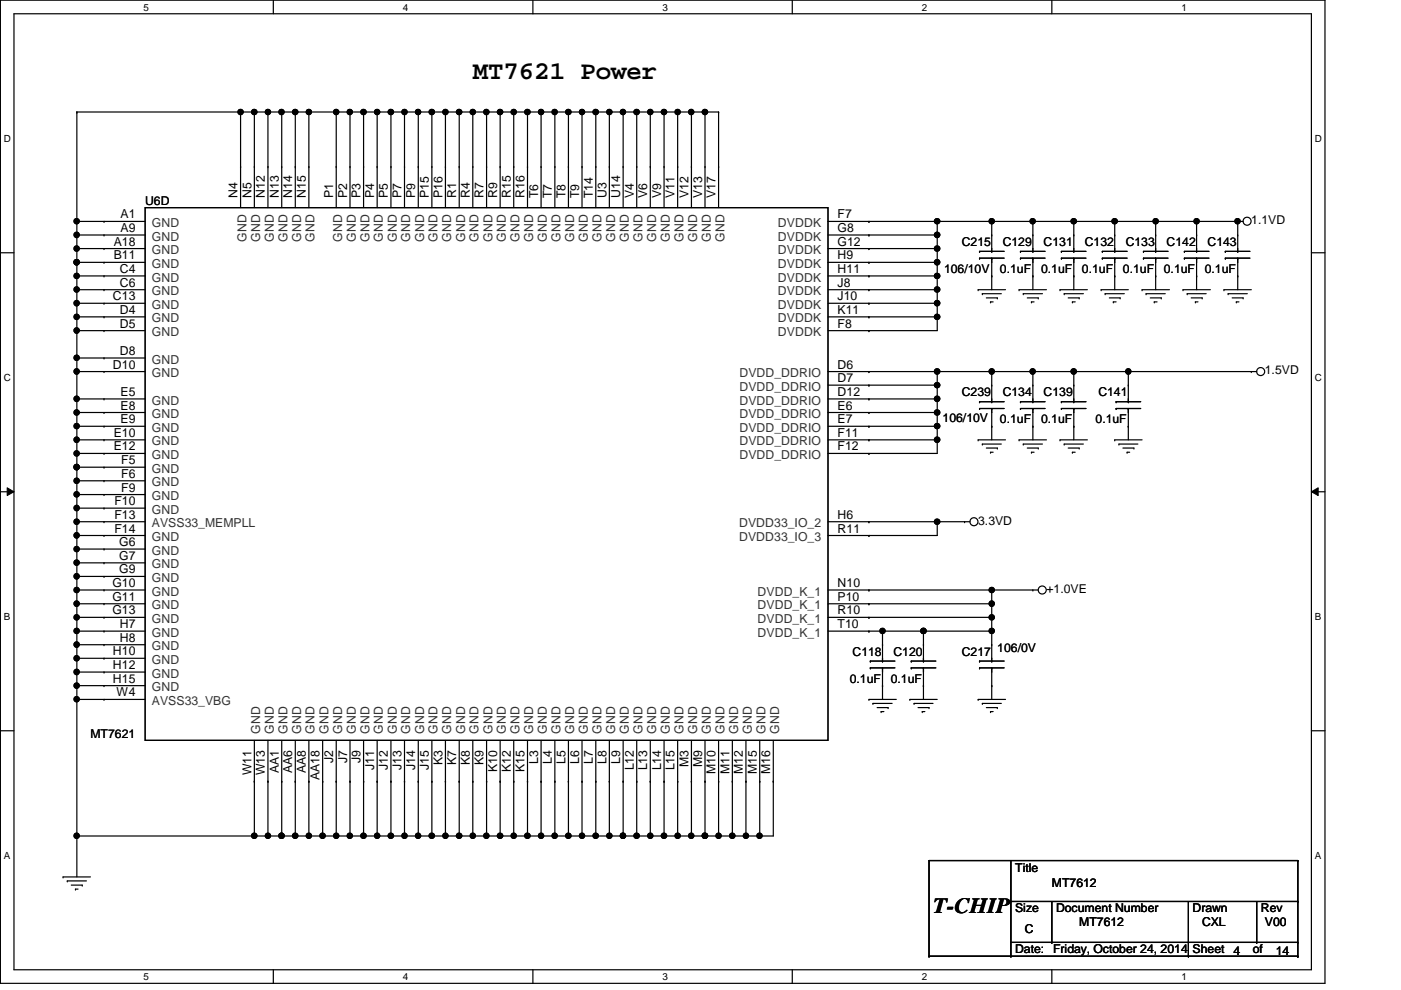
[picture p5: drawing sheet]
<svg xmlns="http://www.w3.org/2000/svg" width="297mm" height="210mm" viewBox="0 0 297 210" stroke-linecap="round" stroke-linejoin="round" font-family="sans-serif">
<path d="M.1 0h280.8v208.5h-280.8zM3 2.9h275v202.7h-275z" fill="none" stroke="#000" stroke-width=".25"/>
<g fill="#fff">
<path d="M30.4 .3h1.2v2.4h-1.2z"/>
<path d="M30.4 205.9h1.2v2.3h-1.2z"/>
</g>
<path d="M58 0v2.9M58 205.6v2.9" fill="none" stroke="#000" stroke-width=".25"/>
<g fill="#fff">
<path d="M85.4 .3h1.2v2.4h-1.2z"/>
<path d="M85.4 205.9h1.2v2.3h-1.2z"/>
</g>
<path d="M113 0v2.9M113 205.6v2.9" fill="none" stroke="#000" stroke-width=".25"/>
<g fill="#fff">
<path d="M140.5 .3h1.1v2.4h-1.1z"/>
<path d="M140.5 205.9h1.1v2.3h-1.1z"/>
</g>
<path d="M168 0v2.9M168 205.6v2.9" fill="none" stroke="#000" stroke-width=".25"/>
<g fill="#fff">
<path d="M195.4 .3h1.2v2.4h-1.2z"/>
<path d="M195.4 205.9h1.2v2.3h-1.2z"/>
</g>
<path d="M223 0v2.9M223 205.6v2.9" fill="none" stroke="#000" stroke-width=".25"/>
<g fill="#fff">
<path d="M250.5 .3h1.1v2.4h-1.1z"/>
<path d="M250.5 205.9h1.1v2.3h-1.1z"/>
<path d="M.8 28.2h1.5v2.4h-1.5z"/>
<path d="M278.8 28.2h1.4v2.4h-1.4z"/>
<path d="M.8 78.9h1.5v2.3h-1.5z"/>
<path d="M278.8 78.9h1.4v2.3h-1.4z"/>
</g>
<path d="M.1 53.6h2.9M278 53.6h2.9" fill="none" stroke="#000" stroke-width=".25"/>
<g fill="#fff">
<path d="M.8 129.6h1.4v2.3h-1.4z"/>
<path d="M278.8 129.6h1.3v2.3h-1.3z"/>
</g>
<path d="M.1 104.3h2.9M278 104.3h2.9" fill="none" stroke="#000" stroke-width=".25"/>
<path d="M1.5 103.4l1.5 .9-1.5 .8zM278 104.3l1.5-.9v1.7z" fill="#000"/>
<path d="M1.5 103.4l1.5 .9-1.5 .8zM278 104.3l1.5-.9v1.7z" fill="none" stroke="#000" stroke-width=".21"/>
<g fill="#fff">
<path d="M.8 180.3h1.4v2.3h-1.4z"/>
<path d="M278.8 180.3h1.3v2.3h-1.3z"/>
</g>
<g fill="none" stroke="#000" stroke-width=".25">
<path d="M16.3 23.7h.1M16.3 23.7v162.2M16.3 23.7h136.1M51 23.7h.1M51 35.3h.1M51 23.7v20.3M53.9 23.7h.1M53.9 35.3h.1M53.9 23.7v20.3M56.8 23.7h.1M56.8 35.3h.1M56.8 23.7v20.3"/>
<path d="M59.7 23.7h.1M59.7 35.3h.1M59.7 23.7v20.3M62.6 23.7h.1M62.6 35.3h.1M62.6 23.7v20.3M65.5 23.7h.1M65.5 35.3h.1M65.5 23.7v20.3M71.3 23.7h.1M71.3 35.3h.1M71.3 23.7v20.3"/>
<path d="M74.2 23.7h.1M74.2 35.3h.1M74.2 23.7v20.3M77.1 23.7h.1M77.1 35.3h.1M77.1 23.7v20.3M80 23.7h.1M80 35.3h.1M80 23.7v20.3M82.9 23.7h.1M82.9 35.3h.1M82.9 23.7v20.3"/>
<path d="M85.8 23.7h.1M85.8 35.3h.1M85.8 23.7v20.3M88.7 23.7h.1M88.7 35.3h.1M88.7 23.7v20.3M91.6 23.7h.1M91.6 35.3h.1M91.6 23.7v20.3M94.4 23.7h.1M94.4 35.3h.1M94.4 23.7v20.3"/>
<path d="M97.4 23.7h.1M97.4 35.3h.1M97.4 23.7v20.3M100.2 23.7h.1M100.2 35.3h.1M100.2 23.7v20.3M103.2 23.7h.1M103.2 35.3h.1M103.2 23.7v20.3M106 23.7h.1M106 35.3h.1M106 23.7v20.3"/>
<path d="M108.9 23.7h.1M108.9 35.3h.1M108.9 23.7v20.3M111.8 23.7h.1M111.8 35.3h.1M111.8 23.7v20.3M114.7 23.7h.1M114.7 35.3h.1M114.7 23.7v20.3M117.6 23.7h.1M117.6 35.3h.1M117.6 23.7v20.3"/>
<path d="M120.5 23.7h.1M120.5 35.3h.1M120.5 23.7v20.3M123.4 23.7h.1M123.4 35.3h.1M123.4 23.7v20.3M126.3 23.7h.1M126.3 35.3h.1M126.3 23.7v20.3M129.2 23.7h.1M129.2 35.3h.1M129.2 23.7v20.3"/>
<path d="M132.1 23.7h.1M132.1 35.3h.1M132.1 23.7v20.3M135 23.7h.1M135 35.3h.1M135 23.7v20.3M137.9 23.7h.1M137.9 35.3h.1M137.9 23.7v20.3M140.8 23.7h.1M140.8 35.3h.1M140.8 23.7v20.3"/>
<path d="M143.7 23.7h.1M143.7 35.3h.1M143.7 23.7v20.3M146.6 23.7h.1M146.6 35.3h.1M146.6 23.7v20.3M149.5 23.7h.1M149.5 35.3h.1M149.5 23.7v20.3M152.4 23.7h.1M152.4 35.3h.1M152.4 23.7v20.3"/>
<path d="M16.3 58.5h.1M16.3 55.6h.1M16.3 52.7h.1M16.3 49.8h.1M16.3 46.9h.1M16.3 46.9h14.5M16.3 49.8h14.5M16.3 52.7h14.5M16.3 55.6h14.5M16.3 58.5h14.5M22.1 46.9h.1M22.1 49.8h.1"/>
<path d="M22.1 52.7h.1M22.1 55.6h.1M22.1 58.5h.1M30.8 44h144.8v113h-144.8zM175.6 46.9h88M175.6 49.8h23.1M175.6 52.7h23.1M175.6 55.6h23.1M175.6 58.5h23.1M184.2 46.9h.1M184.2 49.8h.1M184.2 52.7h.1"/>
<path d="M184.2 55.6h.1M184.2 58.5h.1M198.7 49.8h.1M198.7 58.5h.1M198.7 55.6h.1M198.7 46.9h.1M198.7 52.7h.1M198.7 46.9v23.2h-23.1M207.7 54.7h.1M207.7 53.3h.1M207.7 54.7h5.2M207.7 53.3h5.2"/>
<path d="M210.3 58.5h.1M210.3 46.9h.1M210.3 53.3h.1M210.3 54.7h.1M210.3 49.8h.1M210.3 46.9v6.4M210.3 54.7v6.7M216.4 54.7h.1M216.4 53.3h.1M216.4 54.7h5.2M216.4 53.3h5.2M219 58.5h.1"/>
<path d="M219 46.9h.1M219 53.3h.1M219 54.7h.1M219 49.8h.1M219 46.9v6.4M219 54.7v6.7M225 54.7h.1M225 53.3h.1M225 54.7h5.2M225 53.3h5.2M227.7 58.5h.1M227.7 46.9h.1"/>
<path d="M227.7 53.3h.1M227.7 54.7h.1M227.7 49.8h.1M227.7 46.9v6.4M227.7 54.7v6.7M233.7 54.7h.1M233.7 53.3h.1M233.7 54.7h5.3M233.7 53.3h5.3M236.3 58.5h.1M236.3 46.9h.1M236.3 53.3h.1"/>
<path d="M236.3 54.7h.1M236.3 49.8h.1M236.3 46.9v6.4M236.3 54.7v6.7M242.4 54.7h.1M242.4 53.3h.1M242.4 54.7h5.2M242.4 53.3h5.2M245 46.9h.1M245 58.5h.1M245 53.3h.1M245 54.7h.1"/>
<path d="M245 49.8h.1M245 46.9v6.4M245 54.7v6.7M251.1 54.7h.1M251.1 53.3h.1M251.1 54.7h5.2M251.1 53.3h5.2M253.7 46.9h.1M253.7 58.5h.1M253.7 53.3h.1M253.7 54.7h.1M253.7 49.8h.1"/>
<path d="M253.7 46.9v6.4M253.7 54.7v6.7M259.8 54.7h.1M259.8 53.3h.1M259.8 54.7h5.2M259.8 53.3h5.2M262.4 46.9h.1M262.4 58.5h.1M262.4 53.3h.1M262.4 54.7h.1M262.4 49.8h.1M262.4 46.9v6.4"/>
<path d="M262.4 54.7v6.7M16.3 78.8h.1M16.3 75.9h.1M16.3 70.1h.1M16.3 67.2h.1M16.3 64.3h.1M16.3 61.4h.1M16.3 61.4h14.5M16.3 64.3h14.5M16.3 67.2h14.5M16.3 78.8h14.5M16.3 75.9h14.5"/>
<path d="M16.3 70.1h14.5M22.1 61.4h.1M22.1 64.3h.1M22.1 67.2h.1M22.1 70.1h.1M22.1 75.9h.1M22.1 78.8h.1M175.6 61.4h23.1M175.6 64.3h23.1M175.6 67.2h23.1M175.6 78.8h90.8M184.2 61.4h.1"/>
<path d="M184.2 64.3h.1M184.2 67.2h.1M184.2 70.1h.1M184.2 78.8h.1M198.7 64.3h.1M198.7 61.4h.1M198.7 78.8h.1M198.7 67.2h.1M198.7 78.8v17.3h-23.1M207.4 61.4h.1M207.4 61.4h5.8M208.3 62.3h.1"/>
<path d="M208.3 62.3h4M209.1 63.2h2.4M210 64h.1M210 64h.6M210.3 78.8h.1M210.3 78.8v6.4M211.5 63.2h.1M216.1 61.4h.1M216.1 61.4h5.8M217 62.3h.1M217 62.3h4M217.8 63.2h2.3"/>
<path d="M218.7 64h.1M218.7 64h.5M219 78.8h.1M219 78.8v6.4M220.1 63.2h.1M224.7 61.4h.1M224.7 61.4h5.8M225.6 62.3h.1M225.6 62.3h4.1M226.5 63.2h2.3M227.4 64h.1M227.4 64h.6"/>
<path d="M227.7 78.8h.1M227.7 78.8v6.4M228.8 63.2h.1M233.5 61.4h.1M233.5 61.4h5.7M234.3 62.3h.1M234.3 62.3h4.1M235.2 63.2h2.3M236 64h.1M236 64h.6M237.5 63.2h.1M239.2 78.8h.1"/>
<path d="M239.2 78.8v6.4M242.1 61.4h.1M242.1 61.4h5.8M243 62.3h.1M243 62.3h4.1M243.9 63.2h2.3M244.7 64h.1M244.7 64h.6M246.2 63.2h.1M250.8 61.4h.1M250.8 61.4h5.8M251.7 62.3h.1"/>
<path d="M251.7 62.3h4M252.6 63.2h2.3M253.4 64h.1M253.4 64h.6M254.9 63.2h.1M259.5 61.4h.1M259.5 61.4h5.8M260.4 62.3h.1M260.4 62.3h4.1M261.2 63.2h2.4M262.1 64h.1M262.1 64h.6"/>
<path d="M263.6 63.2h.1M265.3 78.8h.1M16.3 99.1h.1M16.3 96.1h.1M16.3 93.3h.1M16.3 90.4h.1M16.3 84.6h.1M16.3 87.5h.1M16.3 84.6h14.5M16.3 87.5h14.5M16.3 90.4h14.5M16.3 93.3h14.5"/>
<path d="M16.3 96.1h14.5M16.3 99.1h14.5M22.1 84.6h.1M22.1 87.5h.1M22.1 90.4h.1M22.1 93.3h.1M22.1 96.1h.1M22.1 99.1h.1M175.6 84.6h23.1M175.6 87.5h23.1M175.6 90.4h23.1M175.6 93.3h23.1"/>
<path d="M175.6 81.7h23.1M184.2 84.6h.1M184.2 87.5h.1M184.2 90.4h.1M184.2 93.3h.1M184.2 96.1h.1M184.2 81.7h.1M198.7 84.6h.1M198.7 87.5h.1M198.7 90.4h.1M198.7 81.7h.1M198.7 93.3h.1"/>
<path d="M207.4 93.3h.1M207.4 93.3h5.8M207.7 86.6h.1M207.7 85.2h.1M207.7 86.6h5.2M207.7 85.2h5.2M208.3 94.1h.1M208.3 94.1h4M209.1 95h2.4M210 95.9h.1M210 95.9h.6M210.3 90.4h.1"/>
<path d="M210.3 85.2h.1M210.3 86.6h.1M210.3 81.7h.1M210.3 86.6v6.7M211.5 95h.1M216.1 93.3h.1M216.1 93.3h5.8M216.4 86.6h.1M216.4 85.2h.1M216.4 86.6h5.2M216.4 85.2h5.2M217 94.1h.1"/>
<path d="M217 94.1h4M217.8 95h2.3M218.7 95.9h.1M218.7 95.9h.5M219 90.4h.1M219 85.2h.1M219 86.6h.1M219 81.7h.1M219 86.6v6.7M220.1 95h.1M224.7 93.3h.1M224.7 93.3h5.8"/>
<path d="M225 86.6h.1M225 85.2h.1M225 86.6h5.2M225 85.2h5.2M225.6 94.1h.1M225.6 94.1h4.1M226.5 95h2.3M227.4 95.9h.1M227.4 95.9h.6M227.7 90.4h.1M227.7 85.2h.1M227.7 86.6h.1"/>
<path d="M227.7 81.7h.1M227.7 86.6v6.7M228.8 95h.1M236.3 93.3h.1M236.3 93.3h5.8M236.6 86.6h.1M236.6 85.2h.1M236.6 86.6h5.2M236.6 85.2h5.2M237.2 94.1h.1M237.2 94.1h4.1M238.1 95h2.3"/>
<path d="M239 95.9h.1M239 95.9h.5M239.2 90.4h.1M239.2 85.2h.1M239.2 86.6h.1M239.2 81.7h.1M239.2 86.6v6.7M240.4 95h.1M16.3 119.3h.1M16.3 116.4h.1M16.3 113.5h.1M16.3 110.6h.1"/>
<path d="M16.3 107.7h.1M16.3 104.9h.1M16.3 101.9h.1M16.3 119.3h14.5M16.3 116.4h14.5M16.3 113.5h14.5M16.3 110.6h14.5M16.3 107.7h14.5M16.3 104.9h14.5M16.3 101.9h14.5M22.1 101.9h.1M22.1 104.9h.1"/>
<path d="M22.1 107.7h.1M22.1 110.6h.1M22.1 113.5h.1M22.1 116.4h.1M22.1 119.3h.1M175.6 110.6h30.1M184.2 113.5h.1M184.2 110.6h.1M198.7 110.6h.1M198.7 110.6v2.9h-23.1M204.5 110.6h.1M16.3 125.1h.1"/>
<path d="M16.3 122.2h.1M16.3 128h.1M16.3 130.9h.1M16.3 133.8h.1M16.3 136.7h.1M16.3 139.6h.1M16.3 128h14.5M16.3 125.1h14.5M16.3 130.9h14.5M16.3 133.8h14.5M16.3 122.2h14.5M16.3 136.7h14.5"/>
<path d="M16.3 139.6h14.5M22.1 128h.1M22.1 139.6h.1M22.1 136.7h.1M22.1 133.8h.1M22.1 122.2h.1M22.1 125.1h.1M22.1 130.9h.1M175.6 128h34.7M175.6 125.1h44.5M175.6 130.9h34.7M175.6 133.8h34.7"/>
<path d="M184.2 128h.1M184.2 130.9h.1M184.2 125.1h.1M184.2 133.8h.1M187.1 133.8h.1M187.1 136.7h.1M187.1 133.8v6.4M195.8 133.8h.1M195.8 136.7h.1M195.8 133.8v6.4M210.3 125.1h.1M210.3 133.8h.1"/>
<path d="M210.3 128h.1M210.3 130.9h.1M210.3 136.7h.1M210.3 125.1v15.1M219 125.1h.1M.1 154.9h2.9M16.3 142.5h.1M16.3 145.4h.1M16.3 148.3h.1M16.3 142.5h14.5M16.3 145.4h14.5M16.3 148.3h14.5"/>
<path d="M22.1 142.5h.1M22.1 145.4h.1M22.1 148.3h.1M53.9 157v20.2M56.8 157v20.2M59.7 157v20.2M62.6 157v20.2M65.5 157v20.2M68.4 157v20.2M71.3 157v20.2M74.2 157v20.2M77.1 157v20.2"/>
<path d="M80 157v20.2M82.9 157v20.2M85.8 157v20.2M88.7 157v20.2M91.6 157v20.2M94.4 157v20.2M97.4 157v20.2M100.2 157v20.2M103.2 157v20.2M106 157v20.2M108.9 157v20.2M111.8 157v20.2"/>
<path d="M114.7 157v20.2M117.6 157v20.2M120.5 157v20.2M123.4 157v20.2M126.3 157v20.2M129.2 157v20.2M132.1 157v20.2M135 157v20.2M137.9 157v20.2M140.8 157v20.2M143.7 157v20.2M146.6 157v20.2"/>
<path d="M149.5 157v20.2M152.4 157v20.2M155.3 157v20.2M158.2 157v20.2M161.1 157v20.2M164 157v20.2h-147.7M184.2 148.3h.1M184.2 148.3h5.8M184.5 141.6h.1M184.5 140.2h.1M184.5 141.6h5.2M184.5 140.2h5.2"/>
<path d="M185.1 149.1h.1M185.1 149.1h4M186 150h2.3M186.8 150.9h.1M186.8 150.9h.6M187.1 145.4h.1M187.1 140.2h.1M187.1 141.6h.1M187.1 141.6v6.7M188.3 150h.1M192.9 148.3h.1M192.9 148.3h5.8"/>
<path d="M193.2 141.6h.1M193.2 140.2h.1M193.2 141.6h5.2M193.2 140.2h5.2M193.8 149.1h.1M193.8 149.1h4M194.6 150h2.4M195.5 150.9h.1M195.5 150.9h.6M195.8 145.4h.1M195.8 140.2h.1M195.8 141.6h.1"/>
<path d="M195.8 141.6v6.7M197 150h.1M207.4 148.3h.1M207.4 148.3h5.8M207.7 141.6h.1M207.7 140.2h.1M207.7 141.6h5.2M207.7 140.2h5.2M208.3 149.1h.1M208.3 149.1h4M209.1 150h2.4M210 150.9h.1"/>
<path d="M210 150.9h.6M210.3 145.4h.1M210.3 140.2h.1M210.3 141.6h.1M210.3 141.6v6.7M211.5 150h.1M278 154.9h2.9M16.3 177.2h.1M53.9 165.7h.1M53.9 177.2h.1M56.8 165.7h.1M56.8 177.2h.1"/>
<path d="M59.7 165.7h.1M59.7 177.2h.1M62.6 165.7h.1M62.6 177.2h.1M65.5 165.7h.1M65.5 177.2h.1M68.4 165.7h.1M68.4 177.2h.1M71.3 165.7h.1M71.3 177.2h.1M74.2 165.7h.1M74.2 177.2h.1"/>
<path d="M77.1 165.7h.1M77.1 177.2h.1M80 165.7h.1M80 177.2h.1M82.9 165.7h.1M82.9 177.2h.1M85.8 165.7h.1M85.8 177.2h.1M88.7 165.7h.1M88.7 177.2h.1M91.6 165.7h.1M91.6 177.2h.1"/>
<path d="M94.4 165.7h.1M94.4 177.2h.1M97.4 165.7h.1M97.4 177.2h.1M100.2 165.7h.1M100.2 177.2h.1M103.2 165.7h.1M103.2 177.2h.1M106 165.7h.1M106 177.2h.1M108.9 165.7h.1M108.9 177.2h.1"/>
<path d="M111.8 165.7h.1M111.8 177.2h.1M114.7 165.7h.1M114.7 177.2h.1M117.6 165.7h.1M117.6 177.2h.1M120.5 165.7h.1M120.5 177.2h.1M123.4 165.7h.1M123.4 177.2h.1M126.3 165.7h.1M126.3 177.2h.1"/>
<path d="M129.2 165.7h.1M129.2 177.2h.1M132.1 165.7h.1M132.1 177.2h.1M135 165.7h.1M135 177.2h.1M137.9 165.7h.1M137.9 177.2h.1M140.8 165.7h.1M140.8 177.2h.1M143.7 165.7h.1M143.7 177.2h.1"/>
<path d="M146.6 165.7h.1M146.6 177.2h.1M149.5 165.7h.1M149.5 177.2h.1M152.4 177.2h.1M152.4 165.7h.1M155.3 165.7h.1M155.3 177.2h.1M158.2 165.7h.1M158.2 177.2h.1M161.1 165.7h.1M161.1 177.2h.1"/>
<path d="M164 165.7h.1M13.4 185.9h.1M13.4 185.9h5.8M14.3 186.8h.1M14.3 186.8h4M15.1 187.7h2.3M16 188.5h.1M16 188.5h.5M17.4 187.7h.1M214.3 182.5v20.2M214.3 191.1h60.9M214.3 199.8h60.9"/>
<path d="M223 199.8h.1M223 191.1v8.7M252 191.1v11.6M266.4 199.8h.1M266.4 191.1v8.7M275.2 182.5h.1M275.2 191.1h.1M275.2 199.8h.1M275.2 182.5h-78.2v20.2M275.2 182.5v20.2M197 202.7h.1M197 202.7h78.2"/>
<path d="M214.3 202.7h.1M252 202.7h.1M275.2 202.7h.1"/>
<circle cx="51" cy="23.7" r=".56"/>
<circle cx="53.9" cy="23.8" r=".56"/>
<circle cx="56.8" cy="23.7" r=".56"/>
<circle cx="59.7" cy="23.7" r=".56"/>
<circle cx="62.6" cy="23.8" r=".56"/>
<circle cx="65.5" cy="23.7" r=".56"/>
<circle cx="71.3" cy="23.7" r=".56"/>
<circle cx="74.2" cy="23.7" r=".56"/>
<circle cx="77.1" cy="23.8" r=".56"/>
<circle cx="80" cy="23.7" r=".56"/>
<circle cx="82.9" cy="23.8" r=".56"/>
<circle cx="85.8" cy="23.7" r=".56"/>
<circle cx="88.6" cy="23.7" r=".56"/>
<circle cx="91.5" cy="23.8" r=".56"/>
<circle cx="94.4" cy="23.7" r=".56"/>
<circle cx="97.3" cy="23.8" r=".56"/>
<circle cx="100.2" cy="23.7" r=".56"/>
<circle cx="103.1" cy="23.7" r=".56"/>
<circle cx="106" cy="23.8" r=".56"/>
<circle cx="108.9" cy="23.7" r=".56"/>
<circle cx="111.8" cy="23.8" r=".56"/>
<circle cx="114.7" cy="23.7" r=".56"/>
<circle cx="117.6" cy="23.7" r=".56"/>
<circle cx="120.5" cy="23.8" r=".56"/>
<circle cx="123.4" cy="23.7" r=".56"/>
<circle cx="126.3" cy="23.8" r=".56"/>
<circle cx="129.2" cy="23.7" r=".56"/>
<circle cx="132.1" cy="23.7" r=".56"/>
<circle cx="135" cy="23.8" r=".56"/>
<circle cx="137.9" cy="23.7" r=".56"/>
<circle cx="140.8" cy="23.8" r=".56"/>
<circle cx="143.7" cy="23.7" r=".56"/>
<circle cx="146.5" cy="23.7" r=".56"/>
<circle cx="149.5" cy="23.8" r=".56"/>
<circle cx="16.2" cy="55.6" r=".56"/>
<circle cx="16.2" cy="49.8" r=".56"/>
<circle cx="16.2" cy="58.5" r=".56"/>
<circle cx="16.2" cy="52.7" r=".56"/>
<circle cx="16.2" cy="46.9" r=".56"/>
<circle cx="198.7" cy="49.8" r=".57"/>
<circle cx="198.7" cy="55.6" r=".57"/>
<circle cx="198.7" cy="46.9" r=".56"/>
<circle cx="198.7" cy="58.5" r=".56"/>
<circle cx="198.7" cy="52.7" r=".56"/>
<circle cx="210.3" cy="46.9" r=".56"/>
<circle cx="218.9" cy="46.9" r=".56"/>
<circle cx="227.7" cy="46.9" r=".56"/>
<circle cx="236.3" cy="46.9" r=".56"/>
<circle cx="245" cy="46.9" r=".56"/>
<circle cx="253.7" cy="46.9" r=".56"/>
<circle cx="262.4" cy="46.9" r=".56"/>
<circle cx="264.4" cy="46.9" r=".85"/>
<circle cx="16.2" cy="70.1" r=".56"/>
<circle cx="16.2" cy="78.8" r=".56"/>
<circle cx="16.2" cy="64.3" r=".56"/>
<circle cx="16.2" cy="67.2" r=".56"/>
<circle cx="16.2" cy="61.4" r=".56"/>
<circle cx="16.2" cy="75.9" r=".56"/>
<circle cx="198.7" cy="64.3" r=".57"/>
<circle cx="198.7" cy="78.8" r=".57"/>
<circle cx="198.7" cy="61.4" r=".56"/>
<circle cx="198.7" cy="67.2" r=".56"/>
<circle cx="210.3" cy="78.8" r=".56"/>
<circle cx="218.9" cy="78.8" r=".56"/>
<circle cx="227.6" cy="78.8" r=".57"/>
<circle cx="239.2" cy="78.8" r=".56"/>
<circle cx="267.3" cy="78.8" r=".85"/>
<circle cx="16.2" cy="84.6" r=".56"/>
<circle cx="16.2" cy="93.2" r=".56"/>
<circle cx="16.2" cy="99" r=".56"/>
<circle cx="16.2" cy="87.5" r=".56"/>
<circle cx="16.2" cy="96.1" r=".56"/>
<circle cx="16.2" cy="90.3" r=".56"/>
<circle cx="198.7" cy="84.6" r=".57"/>
<circle cx="198.7" cy="93.2" r=".57"/>
<circle cx="198.7" cy="90.4" r=".56"/>
<circle cx="198.7" cy="87.5" r=".56"/>
<circle cx="198.7" cy="81.7" r=".56"/>
<circle cx="16.2" cy="107.7" r=".56"/>
<circle cx="16.2" cy="113.5" r=".56"/>
<circle cx="16.2" cy="116.4" r=".56"/>
<circle cx="16.2" cy="101.9" r=".56"/>
<circle cx="16.2" cy="119.3" r=".56"/>
<circle cx="16.2" cy="104.8" r=".56"/>
<circle cx="16.2" cy="110.6" r=".56"/>
<circle cx="198.7" cy="110.6" r=".56"/>
<circle cx="206.5" cy="110.6" r=".85"/>
<circle cx="16.2" cy="136.7" r=".56"/>
<circle cx="16.2" cy="122.2" r=".56"/>
<circle cx="16.2" cy="128" r=".56"/>
<circle cx="16.2" cy="130.9" r=".56"/>
<circle cx="16.2" cy="133.8" r=".56"/>
<circle cx="16.2" cy="125.1" r=".56"/>
<circle cx="16.2" cy="139.6" r=".56"/>
<circle cx="187.1" cy="133.8" r=".56"/>
<circle cx="195.8" cy="133.8" r=".56"/>
<circle cx="210.3" cy="128" r=".56"/>
<circle cx="210.3" cy="130.9" r=".56"/>
<circle cx="210.3" cy="133.8" r=".56"/>
<circle cx="210.3" cy="125.1" r=".56"/>
<circle cx="221" cy="125.1" r=".85"/>
<circle cx="16.2" cy="142.5" r=".56"/>
<circle cx="16.2" cy="145.4" r=".56"/>
<circle cx="16.2" cy="148.2" r=".56"/>
<circle cx="16.2" cy="177.2" r=".56"/>
<circle cx="53.9" cy="177.2" r=".56"/>
<circle cx="56.8" cy="177.2" r=".56"/>
<circle cx="59.7" cy="177.2" r=".56"/>
<circle cx="62.6" cy="177.2" r=".56"/>
<circle cx="65.5" cy="177.2" r=".56"/>
<circle cx="68.4" cy="177.2" r=".56"/>
<circle cx="71.3" cy="177.2" r=".56"/>
<circle cx="74.2" cy="177.2" r=".56"/>
<circle cx="77.1" cy="177.2" r=".56"/>
<circle cx="80" cy="177.2" r=".56"/>
<circle cx="82.9" cy="177.2" r=".56"/>
<circle cx="85.8" cy="177.2" r=".56"/>
<circle cx="88.6" cy="177.2" r=".56"/>
<circle cx="91.5" cy="177.2" r=".56"/>
<circle cx="94.4" cy="177.2" r=".56"/>
<circle cx="97.3" cy="177.2" r=".56"/>
<circle cx="100.2" cy="177.2" r=".56"/>
<circle cx="103.1" cy="177.2" r=".56"/>
<circle cx="106" cy="177.2" r=".56"/>
<circle cx="108.9" cy="177.2" r=".56"/>
<circle cx="111.8" cy="177.2" r=".56"/>
<circle cx="114.7" cy="177.2" r=".56"/>
<circle cx="117.6" cy="177.2" r=".56"/>
<circle cx="120.5" cy="177.2" r=".56"/>
<circle cx="123.4" cy="177.2" r=".56"/>
<circle cx="126.3" cy="177.2" r=".56"/>
<circle cx="129.2" cy="177.2" r=".56"/>
<circle cx="132.1" cy="177.2" r=".56"/>
<circle cx="135" cy="177.2" r=".56"/>
<circle cx="137.9" cy="177.2" r=".56"/>
<circle cx="140.8" cy="177.2" r=".56"/>
<circle cx="143.7" cy="177.2" r=".56"/>
<circle cx="146.5" cy="177.2" r=".56"/>
<circle cx="149.5" cy="177.2" r=".56"/>
<circle cx="152.3" cy="177.2" r=".56"/>
<circle cx="155.3" cy="177.2" r=".56"/>
<circle cx="158.1" cy="177.2" r=".56"/>
<circle cx="161" cy="177.2" r=".56"/>
</g>
<g fill="#000">
<circle cx="51" cy="23.7" r=".56"/>
<circle cx="53.9" cy="23.8" r=".56"/>
<circle cx="56.8" cy="23.7" r=".56"/>
<circle cx="59.7" cy="23.7" r=".56"/>
<circle cx="62.6" cy="23.8" r=".56"/>
<circle cx="65.5" cy="23.7" r=".56"/>
<circle cx="71.3" cy="23.7" r=".56"/>
<circle cx="74.2" cy="23.7" r=".56"/>
<circle cx="77.1" cy="23.8" r=".56"/>
<circle cx="80" cy="23.7" r=".56"/>
<circle cx="82.9" cy="23.8" r=".56"/>
<circle cx="85.8" cy="23.7" r=".56"/>
<circle cx="88.6" cy="23.7" r=".56"/>
<circle cx="91.5" cy="23.8" r=".56"/>
<circle cx="94.4" cy="23.7" r=".56"/>
<circle cx="97.3" cy="23.8" r=".56"/>
<circle cx="100.2" cy="23.7" r=".56"/>
<circle cx="103.1" cy="23.7" r=".56"/>
<circle cx="106" cy="23.8" r=".56"/>
<circle cx="108.9" cy="23.7" r=".56"/>
<circle cx="111.8" cy="23.8" r=".56"/>
<circle cx="114.7" cy="23.7" r=".56"/>
<circle cx="117.6" cy="23.7" r=".56"/>
<circle cx="120.5" cy="23.8" r=".56"/>
<circle cx="123.4" cy="23.7" r=".56"/>
<circle cx="126.3" cy="23.8" r=".56"/>
<circle cx="129.2" cy="23.7" r=".56"/>
<circle cx="132.1" cy="23.7" r=".56"/>
<circle cx="135" cy="23.8" r=".56"/>
<circle cx="137.9" cy="23.7" r=".56"/>
<circle cx="140.8" cy="23.8" r=".56"/>
<circle cx="143.7" cy="23.7" r=".56"/>
<circle cx="146.5" cy="23.7" r=".56"/>
<circle cx="149.5" cy="23.8" r=".56"/>
<circle cx="16.2" cy="55.6" r=".56"/>
<circle cx="16.2" cy="49.8" r=".56"/>
<circle cx="16.2" cy="58.5" r=".56"/>
<circle cx="16.2" cy="52.7" r=".56"/>
<circle cx="16.2" cy="46.9" r=".56"/>
<circle cx="198.7" cy="49.8" r=".57"/>
<circle cx="198.7" cy="55.6" r=".57"/>
<circle cx="198.7" cy="46.9" r=".56"/>
<circle cx="198.7" cy="58.5" r=".56"/>
<circle cx="198.7" cy="52.7" r=".56"/>
<circle cx="210.3" cy="46.9" r=".56"/>
<circle cx="218.9" cy="46.9" r=".56"/>
<circle cx="227.7" cy="46.9" r=".56"/>
<circle cx="236.3" cy="46.9" r=".56"/>
<circle cx="245" cy="46.9" r=".56"/>
<circle cx="253.7" cy="46.9" r=".56"/>
<circle cx="262.4" cy="46.9" r=".56"/>
<circle cx="16.2" cy="70.1" r=".56"/>
<circle cx="16.2" cy="78.8" r=".56"/>
<circle cx="16.2" cy="64.3" r=".56"/>
<circle cx="16.2" cy="67.2" r=".56"/>
<circle cx="16.2" cy="61.4" r=".56"/>
<circle cx="16.2" cy="75.9" r=".56"/>
<circle cx="198.7" cy="64.3" r=".57"/>
<circle cx="198.7" cy="78.8" r=".57"/>
<circle cx="198.7" cy="61.4" r=".56"/>
<circle cx="198.7" cy="67.2" r=".56"/>
<circle cx="210.3" cy="78.8" r=".56"/>
<circle cx="218.9" cy="78.8" r=".56"/>
<circle cx="227.6" cy="78.8" r=".57"/>
<circle cx="239.2" cy="78.8" r=".56"/>
<circle cx="16.2" cy="84.6" r=".56"/>
<circle cx="16.2" cy="93.2" r=".56"/>
<circle cx="16.2" cy="99" r=".56"/>
<circle cx="16.2" cy="87.5" r=".56"/>
<circle cx="16.2" cy="96.1" r=".56"/>
<circle cx="16.2" cy="90.3" r=".56"/>
<circle cx="198.7" cy="84.6" r=".57"/>
<circle cx="198.7" cy="93.2" r=".57"/>
<circle cx="198.7" cy="90.4" r=".56"/>
<circle cx="198.7" cy="87.5" r=".56"/>
<circle cx="198.7" cy="81.7" r=".56"/>
<circle cx="16.2" cy="107.7" r=".56"/>
<circle cx="16.2" cy="113.5" r=".56"/>
<circle cx="16.2" cy="116.4" r=".56"/>
<circle cx="16.2" cy="101.9" r=".56"/>
<circle cx="16.2" cy="119.3" r=".56"/>
<circle cx="16.2" cy="104.8" r=".56"/>
<circle cx="16.2" cy="110.6" r=".56"/>
<circle cx="198.7" cy="110.6" r=".56"/>
<circle cx="16.2" cy="136.7" r=".56"/>
<circle cx="16.2" cy="122.2" r=".56"/>
<circle cx="16.2" cy="128" r=".56"/>
<circle cx="16.2" cy="130.9" r=".56"/>
<circle cx="16.2" cy="133.8" r=".56"/>
<circle cx="16.2" cy="125.1" r=".56"/>
<circle cx="16.2" cy="139.6" r=".56"/>
<circle cx="187.1" cy="133.8" r=".56"/>
<circle cx="195.8" cy="133.8" r=".56"/>
<circle cx="210.3" cy="128" r=".56"/>
<circle cx="210.3" cy="130.9" r=".56"/>
<circle cx="210.3" cy="133.8" r=".56"/>
<circle cx="210.3" cy="125.1" r=".56"/>
<circle cx="16.2" cy="142.5" r=".56"/>
<circle cx="16.2" cy="145.4" r=".56"/>
<circle cx="16.2" cy="148.2" r=".56"/>
<circle cx="16.2" cy="177.2" r=".56"/>
<circle cx="53.9" cy="177.2" r=".56"/>
<circle cx="56.8" cy="177.2" r=".56"/>
<circle cx="59.7" cy="177.2" r=".56"/>
<circle cx="62.6" cy="177.2" r=".56"/>
<circle cx="65.5" cy="177.2" r=".56"/>
<circle cx="68.4" cy="177.2" r=".56"/>
<circle cx="71.3" cy="177.2" r=".56"/>
<circle cx="74.2" cy="177.2" r=".56"/>
<circle cx="77.1" cy="177.2" r=".56"/>
<circle cx="80" cy="177.2" r=".56"/>
<circle cx="82.9" cy="177.2" r=".56"/>
<circle cx="85.8" cy="177.2" r=".56"/>
<circle cx="88.6" cy="177.2" r=".56"/>
<circle cx="91.5" cy="177.2" r=".56"/>
<circle cx="94.4" cy="177.2" r=".56"/>
<circle cx="97.3" cy="177.2" r=".56"/>
<circle cx="100.2" cy="177.2" r=".56"/>
<circle cx="103.1" cy="177.2" r=".56"/>
<circle cx="106" cy="177.2" r=".56"/>
<circle cx="108.9" cy="177.2" r=".56"/>
<circle cx="111.8" cy="177.2" r=".56"/>
<circle cx="114.7" cy="177.2" r=".56"/>
<circle cx="117.6" cy="177.2" r=".56"/>
<circle cx="120.5" cy="177.2" r=".56"/>
<circle cx="123.4" cy="177.2" r=".56"/>
<circle cx="126.3" cy="177.2" r=".56"/>
<circle cx="129.2" cy="177.2" r=".56"/>
<circle cx="132.1" cy="177.2" r=".56"/>
<circle cx="135" cy="177.2" r=".56"/>
<circle cx="137.9" cy="177.2" r=".56"/>
<circle cx="140.8" cy="177.2" r=".56"/>
<circle cx="143.7" cy="177.2" r=".56"/>
<circle cx="146.5" cy="177.2" r=".56"/>
<circle cx="149.5" cy="177.2" r=".56"/>
<circle cx="152.3" cy="177.2" r=".56"/>
<circle cx="155.3" cy="177.2" r=".56"/>
<circle cx="158.1" cy="177.2" r=".56"/>
<circle cx="161" cy="177.2" r=".56"/>
</g>
<text font-size="5.5" x="100.2" y="16.8">MT7621 Power</text>
<text font-size="4.6" x="197.8" y="193.5">T-CHIP</text>
<g font-size="2.6">
<text x="50.4" y="42" transform="rotate(-90 50.4 42)">N4</text>
<text x="53.3" y="42" transform="rotate(-90 53.3 42)">N5</text>
<text x="56.2" y="42" transform="rotate(-90 56.2 42)">N12</text>
<text x="59.1" y="42" transform="rotate(-90 59.1 42)">N13</text>
<text x="62" y="42" transform="rotate(-90 62 42)">N14</text>
<text x="64.9" y="42" transform="rotate(-90 64.9 42)">N15</text>
<text x="70.7" y="42" transform="rotate(-90 70.7 42)">P1</text>
<text x="73.6" y="42" transform="rotate(-90 73.6 42)">P2</text>
<text x="76.5" y="42" transform="rotate(-90 76.5 42)">P3</text>
<text x="79.3" y="42" transform="rotate(-90 79.3 42)">P4</text>
<text x="82.3" y="42" transform="rotate(-90 82.3 42)">P5</text>
<text x="85.1" y="42" transform="rotate(-90 85.1 42)">P7</text>
<text x="88.1" y="42" transform="rotate(-90 88.1 42)">P9</text>
<text x="90.9" y="42" transform="rotate(-90 90.9 42)">P15</text>
<text x="93.8" y="42" transform="rotate(-90 93.8 42)">P16</text>
<text x="96.7" y="42" transform="rotate(-90 96.7 42)">R1</text>
<text x="99.6" y="42" transform="rotate(-90 99.6 42)">R4</text>
<text x="102.5" y="42" transform="rotate(-90 102.5 42)">R7</text>
<text x="105.4" y="42" transform="rotate(-90 105.4 42)">R9</text>
<text x="108.3" y="42" transform="rotate(-90 108.3 42)">R15</text>
<text x="111.2" y="42" transform="rotate(-90 111.2 42)">R16</text>
<text x="114.1" y="42" transform="rotate(-90 114.1 42)">T6</text>
<text x="117" y="42" transform="rotate(-90 117 42)">T7</text>
<text x="119.9" y="42" transform="rotate(-90 119.9 42)">T8</text>
<text x="122.8" y="42" transform="rotate(-90 122.8 42)">T9</text>
<text x="125.7" y="42" transform="rotate(-90 125.7 42)">T14</text>
<text x="128.6" y="42" transform="rotate(-90 128.6 42)">U3</text>
<text x="131.5" y="42" transform="rotate(-90 131.5 42)">U14</text>
<text x="134.4" y="42" transform="rotate(-90 134.4 42)">V4</text>
<text x="137.2" y="42" transform="rotate(-90 137.2 42)">V6</text>
<text x="140.2" y="42" transform="rotate(-90 140.2 42)">V9</text>
<text x="143" y="42" transform="rotate(-90 143 42)">V11</text>
<text x="146" y="42" transform="rotate(-90 146 42)">V12</text>
<text x="148.8" y="42" transform="rotate(-90 148.8 42)">V13</text>
<text x="151.7" y="42" transform="rotate(-90 151.7 42)">V17</text>
<text x="25.6" y="46.3">A1</text>
<text x="30.8" y="43.5">U6D</text>
<text x="177.6" y="46.3">F7</text>
<text x="265.3" y="47.5">1.1VD</text>
<text x="24.1" y="52.1">A18</text>
<text x="25.6" y="49.2">A9</text>
<text x="177.6" y="49.2">G8</text>
<text x="177.6" y="52.1">G12</text>
<text x="203.9" y="52.2">C215</text>
<text x="212.6" y="52.2">C129</text>
<text x="221.3" y="52.2">C131</text>
<text x="230" y="52.2">C132</text>
<text x="238.7" y="52.2">C133</text>
<text x="247.4" y="52.2">C142</text>
<text x="256" y="52.2">C143</text>
<text x="24.1" y="55">B11</text>
<text x="25.4" y="57.9">C4</text>
<text x="177.6" y="55">H9</text>
<text x="177.6" y="57.9">H11</text>
<text x="200.1" y="58">106/10V</text>
<text x="212" y="58">0.1uF</text>
<text x="220.7" y="58">0.1uF</text>
<text x="229.4" y="58">0.1uF</text>
<text x="238.1" y="58">0.1uF</text>
<text x="246.8" y="58">0.1uF</text>
<text x="255.4" y="58">0.1uF</text>
<text x="24" y="63.7">C13</text>
<text x="25.4" y="60.8">C6</text>
<text x="177.6" y="60.8">J8</text>
<text x="177.6" y="63.7">J10</text>
<text x="25.4" y="66.5">D4</text>
<text x="25.4" y="69.5">D5</text>
<text x="177.6" y="66.5">K11</text>
<text x="177.6" y="69.5">F8</text>
<text x="25.4" y="75.3">D8</text>
<text x="24" y="78.1">D10</text>
<text x="25.6" y="83.9">E5</text>
<text x="177.6" y="78.1">D6</text>
<text x="177.6" y="83.9">D12</text>
<text x="177.6" y="81">D7</text>
<text x="203.9" y="84">C239</text>
<text x="212.6" y="84">C134</text>
<text x="221.3" y="84">C139</text>
<text x="232.9" y="84">C141</text>
<text x="268.2" y="79.4">1.5VD</text>
<text x="25.6" y="86.8">E8</text>
<text x="25.6" y="89.7">E9</text>
<text x="177.6" y="86.8">E6</text>
<text x="177.6" y="89.7">E7</text>
<text x="199.9" y="89.5">106/10V</text>
<text x="212" y="89.8">0.1uF</text>
<text x="220.7" y="89.8">0.1uF</text>
<text x="232.3" y="89.8">0.1uF</text>
<text x="24.1" y="92.6">E10</text>
<text x="24.1" y="95.5">E12</text>
<text x="177.6" y="92.6">F11</text>
<text x="177.6" y="95.5">F12</text>
<text x="25.7" y="98.4">F5</text>
<text x="25.7" y="101.3">F6</text>
<text x="24.3" y="107.1">F10</text>
<text x="25.7" y="104.2">F9</text>
<text x="24.3" y="110">F13</text>
<text x="24.3" y="112.9">F14</text>
<text x="177.6" y="110">H6</text>
<text x="177.6" y="112.9">R11</text>
<text x="207.4" y="111.2">3.3VD</text>
<text x="25.3" y="115.8">G6</text>
<text x="25.3" y="118.7">G7</text>
<text x="23.8" y="124.5">G10</text>
<text x="25.3" y="121.6">G9</text>
<text x="177.6" y="124.5">N10</text>
<text x="221.9" y="125.7">+1.0VE</text>
<text x="23.8" y="127.4">G11</text>
<text x="23.8" y="130.3">G13</text>
<text x="177.6" y="127.4">P10</text>
<text x="177.6" y="130.3">R10</text>
<text x="25.4" y="136.1">H8</text>
<text x="25.4" y="133.2">H7</text>
<text x="177.6" y="133.2">T10</text>
<text x="24" y="141.9">H12</text>
<text x="24" y="138.9">H10</text>
<text x="180.8" y="139">C118</text>
<text x="189.4" y="139">C120</text>
<text x="203.9" y="139">C217</text>
<text x="211.5" y="138.2">106/0V</text>
<text x="24" y="144.7">H15</text>
<text x="24.7" y="147.7">W4</text>
<text x="180.2" y="144.8">0.1uF</text>
<text x="188.8" y="144.8">0.1uF</text>
<text x="19.2" y="156.4">MT7621</text>
<text x="70.7" y="161.8" transform="rotate(-90 70.7 161.8)">J2</text>
<text x="73.6" y="161.8" transform="rotate(-90 73.6 161.8)">J7</text>
<text x="76.5" y="161.8" transform="rotate(-90 76.5 161.8)">J9</text>
<text x="114.1" y="161.9" transform="rotate(-90 114.1 161.9)">L3</text>
<text x="117" y="161.9" transform="rotate(-90 117 161.9)">L4</text>
<text x="119.9" y="161.9" transform="rotate(-90 119.9 161.9)">L5</text>
<text x="122.8" y="161.9" transform="rotate(-90 122.8 161.9)">L6</text>
<text x="125.7" y="161.9" transform="rotate(-90 125.7 161.9)">L7</text>
<text x="128.6" y="161.9" transform="rotate(-90 128.6 161.9)">L8</text>
<text x="131.5" y="161.9" transform="rotate(-90 131.5 161.9)">L9</text>
<text x="53.3" y="164.3" transform="rotate(-90 53.3 164.3)">W11</text>
<text x="56.2" y="164.3" transform="rotate(-90 56.2 164.3)">W13</text>
<text x="59.1" y="163.9" transform="rotate(-90 59.1 163.9)">AA1</text>
<text x="62" y="163.9" transform="rotate(-90 62 163.9)">AA6</text>
<text x="64.9" y="163.9" transform="rotate(-90 64.9 163.9)">AA8</text>
<text x="67.8" y="165.4" transform="rotate(-90 67.8 165.4)">AA18</text>
<text x="79.3" y="163.2" transform="rotate(-90 79.3 163.2)">J11</text>
<text x="82.3" y="163.2" transform="rotate(-90 82.3 163.2)">J12</text>
<text x="85.1" y="163.2" transform="rotate(-90 85.1 163.2)">J13</text>
<text x="88.1" y="163.2" transform="rotate(-90 88.1 163.2)">J14</text>
<text x="90.9" y="163.2" transform="rotate(-90 90.9 163.2)">J15</text>
<text x="93.8" y="162.2" transform="rotate(-90 93.8 162.2)">K3</text>
<text x="96.7" y="162.2" transform="rotate(-90 96.7 162.2)">K7</text>
<text x="99.6" y="162.2" transform="rotate(-90 99.6 162.2)">K8</text>
<text x="102.5" y="162.2" transform="rotate(-90 102.5 162.2)">K9</text>
<text x="105.4" y="163.6" transform="rotate(-90 105.4 163.6)">K10</text>
<text x="108.3" y="163.6" transform="rotate(-90 108.3 163.6)">K12</text>
<text x="111.2" y="163.6" transform="rotate(-90 111.2 163.6)">K15</text>
<text x="134.4" y="163.3" transform="rotate(-90 134.4 163.3)">L12</text>
<text x="137.2" y="163.3" transform="rotate(-90 137.2 163.3)">L13</text>
<text x="140.2" y="163.3" transform="rotate(-90 140.2 163.3)">L14</text>
<text x="143" y="163.3" transform="rotate(-90 143 163.3)">L15</text>
<text x="146" y="162.6" transform="rotate(-90 146 162.6)">M3</text>
<text x="148.8" y="162.6" transform="rotate(-90 148.8 162.6)">M9</text>
<text x="151.7" y="164" transform="rotate(-90 151.7 164)">M10</text>
<text x="154.6" y="164" transform="rotate(-90 154.6 164)">M11</text>
<text x="157.5" y="164" transform="rotate(-90 157.5 164)">M12</text>
<text x="160.4" y="164" transform="rotate(-90 160.4 164)">M15</text>
<text x="163.3" y="164" transform="rotate(-90 163.3 164)">M16</text>
<text x="215.2" y="184.8">Title</text>
<text x="223" y="188">MT7612</text>
<text x="215.2" y="193.5">Size</text>
<text x="217.3" y="197.8">C</text>
<text x="223.9" y="193.5">Document Number</text>
<text x="228.8" y="196.3">MT7612</text>
<text x="252.9" y="193.5">Drawn</text>
<text x="254.9" y="196.3">CXL</text>
<text x="267.3" y="193.5">Rev</text>
<text x="268.2" y="196.3">V00</text>
<text x="215.2" y="202.1">Date:</text>
<text x="223.3" y="202.1">Friday, October 24, 2014</text>
<text x="252.9" y="202.1">Sheet</text>
<text x="261.5" y="202.4">4</text>
<text x="265.6" y="202.1">of</text>
<text x="270.5" y="202.4">14</text>
</g>
<g font-size="2.6" fill="#333">
<text x="32.2" y="48.1">GND</text>
<text x="32.2" y="51">GND</text>
<text x="32.2" y="53.9">GND</text>
<text x="52.2" y="51.2" transform="rotate(-90 52.2 51.2)">GND</text>
<text x="55.2" y="51.2" transform="rotate(-90 55.2 51.2)">GND</text>
<text x="58" y="51.2" transform="rotate(-90 58 51.2)">GND</text>
<text x="61" y="51.2" transform="rotate(-90 61 51.2)">GND</text>
<text x="63.8" y="51.2" transform="rotate(-90 63.8 51.2)">GND</text>
<text x="66.7" y="51.2" transform="rotate(-90 66.7 51.2)">GND</text>
<text x="72.5" y="51.2" transform="rotate(-90 72.5 51.2)">GND</text>
<text x="75.4" y="51.2" transform="rotate(-90 75.4 51.2)">GND</text>
<text x="78.3" y="51.2" transform="rotate(-90 78.3 51.2)">GND</text>
<text x="81.2" y="51.2" transform="rotate(-90 81.2 51.2)">GND</text>
<text x="84.1" y="51.2" transform="rotate(-90 84.1 51.2)">GND</text>
<text x="87" y="51.2" transform="rotate(-90 87 51.2)">GND</text>
<text x="89.9" y="51.2" transform="rotate(-90 89.9 51.2)">GND</text>
<text x="92.8" y="51.2" transform="rotate(-90 92.8 51.2)">GND</text>
<text x="95.7" y="51.2" transform="rotate(-90 95.7 51.2)">GND</text>
<text x="98.6" y="51.2" transform="rotate(-90 98.6 51.2)">GND</text>
<text x="101.5" y="51.2" transform="rotate(-90 101.5 51.2)">GND</text>
<text x="104.4" y="51.2" transform="rotate(-90 104.4 51.2)">GND</text>
<text x="107.3" y="51.2" transform="rotate(-90 107.3 51.2)">GND</text>
<text x="110.1" y="51.2" transform="rotate(-90 110.1 51.2)">GND</text>
<text x="113.1" y="51.2" transform="rotate(-90 113.1 51.2)">GND</text>
<text x="115.9" y="51.2" transform="rotate(-90 115.9 51.2)">GND</text>
<text x="118.9" y="51.2" transform="rotate(-90 118.9 51.2)">GND</text>
<text x="121.7" y="51.2" transform="rotate(-90 121.7 51.2)">GND</text>
<text x="124.6" y="51.2" transform="rotate(-90 124.6 51.2)">GND</text>
<text x="127.5" y="51.2" transform="rotate(-90 127.5 51.2)">GND</text>
<text x="130.4" y="51.2" transform="rotate(-90 130.4 51.2)">GND</text>
<text x="133.3" y="51.2" transform="rotate(-90 133.3 51.2)">GND</text>
<text x="136.2" y="51.2" transform="rotate(-90 136.2 51.2)">GND</text>
<text x="139.1" y="51.2" transform="rotate(-90 139.1 51.2)">GND</text>
<text x="142" y="51.2" transform="rotate(-90 142 51.2)">GND</text>
<text x="144.9" y="51.2" transform="rotate(-90 144.9 51.2)">GND</text>
<text x="147.8" y="51.2" transform="rotate(-90 147.8 51.2)">GND</text>
<text x="150.7" y="51.2" transform="rotate(-90 150.7 51.2)">GND</text>
<text x="153.6" y="51.2" transform="rotate(-90 153.6 51.2)">GND</text>
<text x="164.9" y="48.1">DVDDK</text>
<text x="164.9" y="51">DVDDK</text>
<text x="164.9" y="53.9">DVDDK</text>
<text x="32.2" y="56.8">GND</text>
<text x="32.2" y="59.7">GND</text>
<text x="164.9" y="56.8">DVDDK</text>
<text x="164.9" y="59.7">DVDDK</text>
<text x="32.2" y="62.6">GND</text>
<text x="32.2" y="65.5">GND</text>
<text x="164.9" y="62.6">DVDDK</text>
<text x="164.9" y="65.5">DVDDK</text>
<text x="32.2" y="68.4">GND</text>
<text x="32.2" y="71.3">GND</text>
<text x="164.9" y="68.4">DVDDK</text>
<text x="164.9" y="71.3">DVDDK</text>
<text x="32.2" y="77.1">GND</text>
<text x="32.2" y="80">GND</text>
<text x="156.8" y="80">DVDD_DDRIO</text>
<text x="156.8" y="82.8">DVDD_DDRIO</text>
<text x="32.2" y="85.8">GND</text>
<text x="32.2" y="88.6">GND</text>
<text x="156.8" y="85.8">DVDD_DDRIO</text>
<text x="156.8" y="88.6">DVDD_DDRIO</text>
<text x="32.2" y="91.6">GND</text>
<text x="32.2" y="94.4">GND</text>
<text x="156.8" y="94.4">DVDD_DDRIO</text>
<text x="156.8" y="91.6">DVDD_DDRIO</text>
<text x="32.2" y="97.3">GND</text>
<text x="32.2" y="100.2">GND</text>
<text x="156.8" y="97.3">DVDD_DDRIO</text>
<text x="32.2" y="103.1">GND</text>
<text x="32.2" y="106">GND</text>
<text x="32.2" y="108.9">GND</text>
<text x="32.2" y="111.8">AVSS33_MEMPLL</text>
<text x="156.7" y="111.8">DVDD33_IO_2</text>
<text x="32.2" y="114.7">GND</text>
<text x="32.2" y="117.6">GND</text>
<text x="156.7" y="114.7">DVDD33_IO_3</text>
<text x="32.2" y="120.5">GND</text>
<text x="32.2" y="123.4">GND</text>
<text x="32.2" y="129.2">GND</text>
<text x="32.2" y="126.3">GND</text>
<text x="160.6" y="126.3">DVDD_K_1</text>
<text x="160.6" y="129.2">DVDD_K_1</text>
<text x="32.2" y="137.9">GND</text>
<text x="32.2" y="135">GND</text>
<text x="32.2" y="132.1">GND</text>
<text x="160.6" y="132.1">DVDD_K_1</text>
<text x="160.6" y="135">DVDD_K_1</text>
<text x="32.2" y="143.7">GND</text>
<text x="32.2" y="140.8">GND</text>
<text x="32.2" y="146.6">GND</text>
<text x="32.2" y="149.5">AVSS33_VBG</text>
<text x="55.2" y="155.5" transform="rotate(-90 55.2 155.5)">GND</text>
<text x="58" y="155.5" transform="rotate(-90 58 155.5)">GND</text>
<text x="61" y="155.5" transform="rotate(-90 61 155.5)">GND</text>
<text x="63.8" y="155.5" transform="rotate(-90 63.8 155.5)">GND</text>
<text x="66.7" y="155.5" transform="rotate(-90 66.7 155.5)">GND</text>
<text x="69.6" y="155.5" transform="rotate(-90 69.6 155.5)">GND</text>
<text x="72.5" y="155.5" transform="rotate(-90 72.5 155.5)">GND</text>
<text x="75.4" y="155.5" transform="rotate(-90 75.4 155.5)">GND</text>
<text x="78.3" y="155.5" transform="rotate(-90 78.3 155.5)">GND</text>
<text x="81.2" y="155.5" transform="rotate(-90 81.2 155.5)">GND</text>
<text x="84.1" y="155.5" transform="rotate(-90 84.1 155.5)">GND</text>
<text x="87" y="155.5" transform="rotate(-90 87 155.5)">GND</text>
<text x="89.9" y="155.5" transform="rotate(-90 89.9 155.5)">GND</text>
<text x="92.8" y="155.5" transform="rotate(-90 92.8 155.5)">GND</text>
<text x="95.7" y="155.5" transform="rotate(-90 95.7 155.5)">GND</text>
<text x="98.6" y="155.5" transform="rotate(-90 98.6 155.5)">GND</text>
<text x="101.5" y="155.5" transform="rotate(-90 101.5 155.5)">GND</text>
<text x="104.4" y="155.5" transform="rotate(-90 104.4 155.5)">GND</text>
<text x="107.3" y="155.5" transform="rotate(-90 107.3 155.5)">GND</text>
<text x="110.1" y="155.5" transform="rotate(-90 110.1 155.5)">GND</text>
<text x="113.1" y="155.5" transform="rotate(-90 113.1 155.5)">GND</text>
<text x="115.9" y="155.5" transform="rotate(-90 115.9 155.5)">GND</text>
<text x="118.9" y="155.5" transform="rotate(-90 118.9 155.5)">GND</text>
<text x="121.7" y="155.5" transform="rotate(-90 121.7 155.5)">GND</text>
<text x="124.6" y="155.5" transform="rotate(-90 124.6 155.5)">GND</text>
<text x="127.5" y="155.5" transform="rotate(-90 127.5 155.5)">GND</text>
<text x="130.4" y="155.5" transform="rotate(-90 130.4 155.5)">GND</text>
<text x="133.3" y="155.5" transform="rotate(-90 133.3 155.5)">GND</text>
<text x="136.2" y="155.5" transform="rotate(-90 136.2 155.5)">GND</text>
<text x="139.1" y="155.5" transform="rotate(-90 139.1 155.5)">GND</text>
<text x="142" y="155.5" transform="rotate(-90 142 155.5)">GND</text>
<text x="144.9" y="155.5" transform="rotate(-90 144.9 155.5)">GND</text>
<text x="147.8" y="155.5" transform="rotate(-90 147.8 155.5)">GND</text>
<text x="150.7" y="155.5" transform="rotate(-90 150.7 155.5)">GND</text>
<text x="153.6" y="155.5" transform="rotate(-90 153.6 155.5)">GND</text>
<text x="156.5" y="155.5" transform="rotate(-90 156.5 155.5)">GND</text>
<text x="159.4" y="155.5" transform="rotate(-90 159.4 155.5)">GND</text>
<text x="162.3" y="155.5" transform="rotate(-90 162.3 155.5)">GND</text>
<text x="165.2" y="155.5" transform="rotate(-90 165.2 155.5)">GND</text>
</g>
<g font-size="2.1">
<text x="30.4" y="2.2">5</text>
<text x="85.4" y="2.2">4</text>
<text x="140.5" y="2.2">3</text>
<text x="195.4" y="2.2">2</text>
<text x="250.5" y="2.2">1</text>
<text x=".8" y="30.1">D</text>
<text x="278.8" y="30.1">D</text>
<text x=".8" y="80.8">C</text>
<text x="278.8" y="80.8">C</text>
<text x=".8" y="131.5">B</text>
<text x="278.8" y="131.5">B</text>
<text x=".8" y="182.2">A</text>
<text x="278.8" y="182.2">A</text>
<text x="30.4" y="207.8">5</text>
<text x="85.4" y="207.8">4</text>
<text x="140.5" y="207.8">3</text>
<text x="195.4" y="207.8">2</text>
<text x="250.5" y="207.8">1</text>
</g>
</svg>
